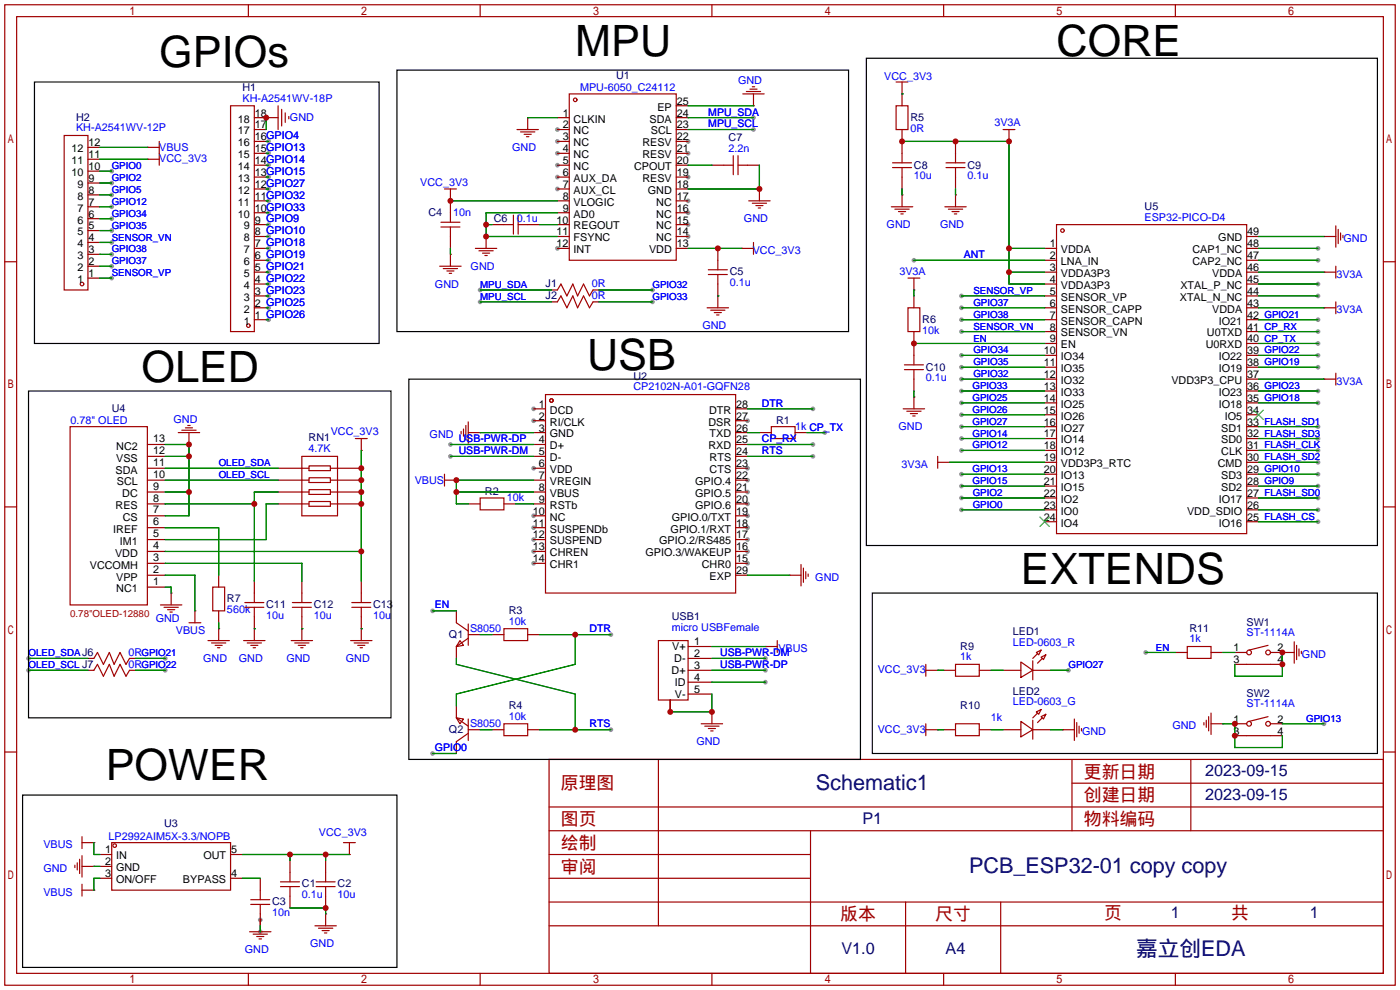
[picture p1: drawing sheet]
<svg xmlns="http://www.w3.org/2000/svg" width="299mm" height="212mm" viewBox="0 0 299 212" stroke-linecap="round" stroke-linejoin="round" font-family="sans-serif">
<g fill="#999">
<circle cx="55.6" cy="196.6" r=".51"/>
<circle cx="119.1" cy="27.7" r=".51"/>
<circle cx="119.1" cy="30.2" r=".51"/>
<circle cx="119.1" cy="32.8" r=".51"/>
<circle cx="119.1" cy="35.3" r=".51"/>
<circle cx="119.1" cy="37.8" r=".51"/>
<circle cx="119.1" cy="40.4" r=".51"/>
<circle cx="119.1" cy="53.1" r=".51"/>
<circle cx="147.1" cy="50.5" r=".51"/>
<circle cx="147.1" cy="48" r=".51"/>
<circle cx="147.1" cy="45.5" r=".51"/>
<circle cx="147.1" cy="42.9" r=".51"/>
<circle cx="147.1" cy="37.8" r=".51"/>
<circle cx="147.1" cy="32.8" r=".51"/>
<circle cx="147.1" cy="30.2" r=".51"/>
<circle cx="114" cy="87.4" r=".51"/>
<circle cx="114" cy="89.9" r=".51"/>
<circle cx="114" cy="100.1" r=".51"/>
<circle cx="114" cy="110.2" r=".51"/>
<circle cx="114" cy="112.8" r=".51"/>
<circle cx="114" cy="115.3" r=".51"/>
<circle cx="114" cy="117.9" r=".51"/>
<circle cx="114" cy="120.4" r=".51"/>
<circle cx="159.8" cy="120.4" r=".51"/>
<circle cx="159.8" cy="117.9" r=".51"/>
<circle cx="159.8" cy="115.3" r=".51"/>
<circle cx="159.8" cy="112.8" r=".51"/>
<circle cx="159.8" cy="110.2" r=".51"/>
<circle cx="159.8" cy="107.7" r=".51"/>
<circle cx="159.8" cy="105.2" r=".51"/>
<circle cx="159.8" cy="102.6" r=".51"/>
<circle cx="159.8" cy="100.1" r=".51"/>
<circle cx="159.8" cy="89.9" r=".51"/>
<circle cx="23.9" cy="44.2" r=".51"/>
<circle cx="23.9" cy="41.7" r=".51"/>
<circle cx="23.9" cy="39.1" r=".51"/>
<circle cx="23.9" cy="36.6" r=".51"/>
<circle cx="23.9" cy="59.4" r=".51"/>
<circle cx="23.9" cy="56.9" r=".51"/>
<circle cx="23.9" cy="54.4" r=".51"/>
<circle cx="23.9" cy="51.8" r=".51"/>
<circle cx="23.9" cy="49.3" r=".51"/>
<circle cx="23.9" cy="46.7" r=".51"/>
<circle cx="57.4" cy="58.2" r=".51"/>
<circle cx="57.4" cy="60.7" r=".51"/>
<circle cx="57.4" cy="55.6" r=".51"/>
<circle cx="57.4" cy="48" r=".51"/>
<circle cx="57.4" cy="50.5" r=".51"/>
<circle cx="57.4" cy="53.1" r=".51"/>
<circle cx="57.4" cy="63.2" r=".51"/>
<circle cx="57.4" cy="45.5" r=".51"/>
<circle cx="57.4" cy="40.4" r=".51"/>
<circle cx="57.4" cy="68.3" r=".51"/>
<circle cx="57.4" cy="65.8" r=".51"/>
<circle cx="57.4" cy="35.3" r=".51"/>
<circle cx="57.4" cy="32.8" r=".51"/>
<circle cx="57.4" cy="37.8" r=".51"/>
<circle cx="57.4" cy="30.2" r=".51"/>
<circle cx="57.4" cy="42.9" r=".51"/>
<circle cx="55.6" cy="199.1" r=".51"/>
<circle cx="195.3" cy="55.6" r=".51"/>
<circle cx="205.5" cy="63.2" r=".51"/>
<circle cx="205.5" cy="65.8" r=".51"/>
<circle cx="205.5" cy="68.3" r=".51"/>
<circle cx="205.5" cy="70.9" r=".51"/>
<circle cx="205.5" cy="91.2" r=".51"/>
<circle cx="205.5" cy="88.6" r=".51"/>
<circle cx="205.5" cy="86.1" r=".51"/>
<circle cx="205.5" cy="83.6" r=".51"/>
<circle cx="205.5" cy="81" r=".51"/>
<circle cx="205.5" cy="78.5" r=".51"/>
<circle cx="205.5" cy="75.9" r=".51"/>
<circle cx="205.5" cy="109" r=".51"/>
<circle cx="205.5" cy="106.4" r=".51"/>
<circle cx="205.5" cy="103.9" r=".51"/>
<circle cx="205.5" cy="101.3" r=".51"/>
<circle cx="205.5" cy="96.3" r=".51"/>
<circle cx="205.5" cy="93.7" r=".51"/>
<circle cx="281.7" cy="68.3" r=".51"/>
<circle cx="281.7" cy="63.2" r=".51"/>
<circle cx="281.7" cy="60.7" r=".51"/>
<circle cx="281.7" cy="55.6" r=".51"/>
<circle cx="281.7" cy="53.1" r=".51"/>
<circle cx="281.7" cy="86.1" r=".51"/>
<circle cx="281.7" cy="83.6" r=".51"/>
<circle cx="281.7" cy="78.5" r=".51"/>
<circle cx="281.7" cy="75.9" r=".51"/>
<circle cx="281.7" cy="73.4" r=".51"/>
<circle cx="281.7" cy="70.9" r=".51"/>
<circle cx="281.7" cy="109" r=".51"/>
<circle cx="281.7" cy="106.4" r=".51"/>
<circle cx="281.7" cy="103.9" r=".51"/>
<circle cx="281.7" cy="101.3" r=".51"/>
<circle cx="281.7" cy="98.8" r=".51"/>
<circle cx="281.7" cy="96.3" r=".51"/>
<circle cx="281.7" cy="93.7" r=".51"/>
<circle cx="281.7" cy="91.2" r=".51"/>
<circle cx="281.7" cy="111.5" r=".51"/>
<circle cx="6.1" cy="143.3" r=".51"/>
<circle cx="6.1" cy="140.7" r=".51"/>
<circle cx="35.3" cy="140.7" r=".51"/>
<circle cx="35.3" cy="143.3" r=".51"/>
<circle cx="102.6" cy="64.5" r=".51"/>
<circle cx="102.6" cy="62" r=".51"/>
<circle cx="139.4" cy="62" r=".51"/>
<circle cx="139.4" cy="64.5" r=".51"/>
<circle cx="161" cy="25.1" r=".51"/>
<circle cx="161" cy="27.7" r=".51"/>
<circle cx="96.3" cy="95" r=".51"/>
<circle cx="96.3" cy="97.5" r=".51"/>
<circle cx="173.7" cy="97.5" r=".51"/>
<circle cx="173.7" cy="95" r=".51"/>
<circle cx="176.3" cy="92.5" r=".51"/>
<circle cx="173.7" cy="87.4" r=".51"/>
<circle cx="130.6" cy="135.6" r=".51"/>
<circle cx="92.5" cy="130.6" r=".51"/>
<circle cx="92.5" cy="161" r=".51"/>
<circle cx="163.6" cy="140.7" r=".51"/>
<circle cx="163.6" cy="143.3" r=".51"/>
<circle cx="163.6" cy="145.8" r=".51"/>
<circle cx="228.3" cy="143.3" r=".51"/>
<circle cx="283" cy="154.7" r=".51"/>
<circle cx="244.9" cy="139.4" r=".51"/>
<circle cx="130.6" cy="156" r=".51"/>
</g>
<g fill="none" stroke="#a10000" stroke-width=".25">
<path d="M1 1h297.2v209.6h-297.2zM3.6 3.6h292.1v204.4h-292.1zM53.1 1v2.6M102.6 1v2.6M152.1 1v2.6M159.5 19.6h3.1M160.3 19.1h1.5M160.8 18.5h.5M191.5 17.5h2.6M192.8 17.5v2.6M201.7 1v2.6M251.2 1v2.6"/>
<path d="M13.7 29h5.1v33h-5.1zM31.5 31.5h2.5M31.5 34h2.5M34 30.2v5.1M49.3 22.6h5.1v48.3h-5.1zM56.9 25.1h2.5M59.4 22.6v5.1M60.2 23.4v3.5M61 24.1v2.1M61.7 24.9v.5M110.5 27.7h4.6M111.3 28.2h3"/>
<path d="M112 28.7h1.5M112.5 29.2h.5M112.8 25.1v2.6M121.7 20.1h22.8v35.5h-22.8zM154.7 35.3h2M156.7 33.3v4M157.7 35.3h2.1M157.7 33.3v4M158.7 20.1h4.6M161 20.1v2.5M190.8 35.8h4M190.8 34.8h4"/>
<path d="M191.5 22.6h2.6v5.1h-2.6zM192.8 32.8v2M192.8 35.8v2M202.2 35.8h4M202.2 34.8h4M204.2 32.8v2M204.2 35.8v2M214.4 27.7h2.5M215.6 27.7v2.5M1 55.9h2.6M94 56.9h4.6M94.2 48.5h4.1"/>
<path d="M94.2 47.5h4.1M94.7 57.4h3.1M95 40.4h2.5M95.5 57.9h1.5M96 58.4h.5M96.3 40.4v2.5M96.3 45.5v2M96.3 48.5v2M96.3 54.4v2.5M101.6 53.1h4.6M102.4 53.6h3M103.1 54.1h1.5"/>
<path d="M103.6 54.6h.5M103.9 50.5v2.6M107.7 48h2M109.7 46v4M110.7 48h2.1M110.7 46v4M151.4 58.7h4M151.4 57.7h4M153.4 55.6v2.1M153.4 58.7v2M158.5 53.1h2.5M160 42.9h4.6"/>
<path d="M160.8 43.4h3M161 51.8v2.6M161.5 43.9h1.6M162.1 44.4h.5M162.3 40.4v2.5M190.5 44.2h4.6M191.3 44.7h3M192 45.2h1.5M192.5 45.7h.5M192.8 41.7v2.5M194.1 59.4h2.5M195.3 59.4v2.6"/>
<path d="M201.9 44.2h4.6M202.7 44.7h3M203.5 45.2h1.5M204 45.7h.5M204.2 41.7v2.5M225.8 48h40.6v66h-40.6zM283 50.5h2.5M283 58.2h2.5M285.5 48.3v4.5M285.5 56.9v2.5M286 49v3.1M286.5 49.8v1.5"/>
<path d="M287 50.3v.5M295.7 55.9h2.5M119.1 62l.8-1.3 1.3 2.5 1.2-2.5 1 2.5 1.3-2.5 1.3 2.5 .7-1.2M119.1 64.5l.8-1.3 1.3 2.6 1.2-2.6 1 2.6 1.3-2.6 1.3 2.6 .7-1.3M151.1 65.8h4.6M151.9 66.3h3M152.7 66.8h1.5M153.2 67.3h.5M153.4 63.2v2.6M193.3 79h4.1M193.3 78h4.1M194.1 65.8h2.5v5.1h-2.5z"/>
<path d="M195.3 75.9v2.1M195.3 79v2M283 65.8h2.5M285.5 64.5v2.6M285.5 79.8v2.5M15 91.2h16.5v38.1h-16.5zM38.1 92.5h4.6M38.9 91.9h3M39.6 91.4h1.5M40.1 90.9h.5M40.4 92.5v2.5M64.5 97.5h7.6v12.7h-7.6z"/>
<path d="M66 99.6h4.6v1h-4.6zM75.9 93.7h2.6M77.2 93.7v2.6M98.6 92.2v.5M99.1 91.7v1.5M99.6 90.9v3.1M100.1 92.5h2.5M100.1 90.2v4.5M116.6 84.3h40.6v42.4h-40.6zM164.8 91.2h5.1v2.5h-5.1zM193 87.4h4.6M193.8 87.9h3"/>
<path d="M194.6 88.4h1.5M195.1 88.9h.5M195.3 84.8v2.6M200.4 98.8h2.5M200.4 97.5v2.6M283 81h2.5M1 108.3h2.6M64.5 100.1h1.5M64.5 107.7h1.5M64.5 102.6h1.5M64.5 105.2h1.5M66 107.2h4.6v1h-4.6z"/>
<path d="M66 104.6h4.6v1.1h-4.6zM66 102.1h4.6v1h-4.6zM70.6 100.1h1.5M70.6 107.7h1.5M70.6 102.6h1.5M70.6 105.2h1.5M95 102.6h2.5M95 101.3v2.6M102.6 106.4h5.1v2.6h-5.1zM295.7 108.3h2.5M34.3 129.3h4.6M35.1 129.8h3"/>
<path d="M35.8 130.3h1.5M36.3 130.8h.5M36.6 126.7v2.6M40.4 133.1h2.5M41.7 130.6v2.5M44.4 136.9h4.6M45.2 137.4h3.1M45.5 125.5h2.5v5.1h-2.5zM46 137.9h1.5M46.5 138.4h.5M46.7 134.4v2.5M52.1 136.9h4.5"/>
<path d="M52.3 129.8h4.1M52.3 128.8h4.1M52.8 137.4h3.1M53.6 137.9h1.5M54.1 138.4h.5M54.4 126.7v2.1M54.4 129.8v2M54.4 134.4v2.5M62.2 136.9h4.6M62.5 129.8h4M62.5 128.8h4M63 137.4h3"/>
<path d="M63.8 137.9h1.5M64.3 138.4h.5M64.5 126.7v2.1M64.5 129.8v2M64.5 134.4v2.5M74.9 136.9h4.6M75.2 129.8h4M75.2 128.8h4M75.7 137.4h3M76.5 137.9h1.5M77 138.4h.5M77.2 126.7v2.1"/>
<path d="M77.2 129.8v2M77.2 134.4v2.5M97.5 133.1l2.6 1.8M98.3 136.9l.8 1-1.6 .3zM100.1 133.4v4.5M100.1 136.4l-2.6 1.8M107.7 134.4h5.1v2.5h-5.1zM140.7 136.9h6.4v12.7h-6.4zM163.6 138.2h2.5M166.1 136.9v2.5M168.7 122.9h2.5M171.2 120.6v4.6"/>
<path d="M171.7 121.4v3.1M172.2 122.2v1.5M172.7 122.7v.5M221.5 139.4l1-.5-.5 1.1zM221.7 139.7l-1 1M253.7 138.2h5.1v2.5h-5.1zM271 137.9l-4 1M274.1 139.4h2.5M276.6 137.2v4.5M277.1 137.9v3.1M277.6 138.7v1.5M278.1 139.2v.5"/>
<path d="M20.1 140.7l.7-1.3 1.3 2.6 1.3-2.6 1 2.6 1.3-2.6 1.2 2.6 .8-1.3M20.1 143.3l.7-1.3 1.3 2.5 1.3-2.5 1 2.5 1.3-2.5 1.2 2.5 .8-1.2M97.5 153.4l1.6 .3-.8 1zM97.5 153.4l2.6 1.8M100.1 153.7v4.5M100.1 156.7l-2.6 1.8M107.7 154.7h5.1v2.5h-5.1zM149.9 154.7h4.5M150.6 155.2h3.1M151.4 155.7h1.5M151.9 156.2h.5M152.1 152.1v2.6"/>
<path d="M197.9 156h2.5M197.9 142v2.5M197.9 154.7v2.5M197.9 143.3h2.5M204.2 142h5.1v2.5h-5.1zM204.2 154.7h5.1v2.5h-5.1zM218.2 141.5l2.5 1.8-2.5 1.5zM218.2 154.2l2.5 1.8-2.5 1.5zM220.7 141.2v4.1M220.7 153.9v4.1M221.5 152.1l1-.5-.5 1.1zM221.7 152.4l-1 1"/>
<path d="M222.5 140.5l1-.5-.5 1zM222.5 153.2l1-.5-.5 1zM222.8 140.7l-1.1 1M222.8 153.4l-1.1 1M227.1 156h2.5M229.6 153.7v4.5M230.1 154.4v3.1M230.6 155.2v1.5M231.1 155.7v.5M257.3 154.4v.5M257.8 153.9v1.5M258.3 153.2v3"/>
<path d="M258.8 154.7h2.6M258.8 152.4v4.6M266.4 142h5.1M266.4 157.2h5.1M271 153.2l-4 1M1 160.7h2.6M17.5 178.8v2.6M117.3 162.3h178.4v45.7h-178.4zM117.3 177.5h178.4M117.3 172.5h178.4M140.7 162.3v35.6M173.2 177.5v30.5"/>
<path d="M229.1 162.3v15.2M229.1 167.4h66.6M254.5 162.3v15.2M295.7 160.7h2.5M16 184.9v.5M16.5 184.4v1.5M17 183.6v3.1M17.5 180.1h2.6M17.5 182.9v4.6M17.5 189v2.5M17.5 190.2h2.6M17.5 185.2h2.6"/>
<path d="M23.9 180.1h25.4v10.1h-25.4zM53.3 199.1h4.6M53.6 193.3h4.1M53.6 192.3h4.1M54.1 199.6h3M55.6 190.2v2.1M55.6 193.3v2M55.6 196.6v2.5M59.9 188.5h4.1M59.9 189.5h4.1M62 186.4v2.1M62 189.5v2"/>
<path d="M67.3 197.9h4.6M67.6 188.5h4M67.6 189.5h4M68.1 198.4h3M68.8 198.9h1.6M69.3 199.4h.5M69.6 186.4v2.1M69.6 189.5v2M69.6 195.3v2.6M73.4 180.1h2.5M74.7 180.1v2.5M117.3 182.6h55.9"/>
<path d="M117.3 197.9h178.4M117.3 192.8h178.4M117.3 187.7h55.9M193.5 192.8v15.2M213.9 192.8v15.2M53.1 208v2.6M54.9 200.2h1.5M55.4 200.7h.5M102.6 208v2.6M152.1 208v2.6M201.7 208v2.6M251.2 208v2.6"/>
<circle cx="122.9" cy="21.3" r=".38"/>
<circle cx="227.1" cy="49.3" r=".38"/>
<circle cx="17.5" cy="60.7" r=".38"/>
<circle cx="53.1" cy="69.6" r=".38"/>
<circle cx="117.9" cy="85.6" r=".38"/>
<circle cx="267" cy="139.4" r=".51"/>
<circle cx="271" cy="139.4" r=".51"/>
<circle cx="267" cy="154.7" r=".51"/>
<circle cx="271" cy="154.7" r=".51"/>
<circle cx="24.5" cy="180.7" r=".38"/>
</g>
<g fill="none" stroke="#870000" stroke-width=".25">
<path d="M18.8 39.1h2.5M18.8 36.6h2.5M18.8 34h2.5M18.8 31.5h2.5M31.5 31.5h.1M31.5 34h.1M54.4 37.8h2.5M54.4 35.3h2.5M54.4 32.8h2.5M54.4 30.2h2.5M54.4 27.7h2.5M54.4 25.1h2.5"/>
<path d="M56.9 25.1h.1M112.8 25.1h.1M119.1 37.8h2.6M119.1 35.3h2.6M119.1 32.8h2.6M119.1 30.2h2.6M119.1 27.7h2.6M119.1 25.1h2.6M144.5 37.8h2.6M144.5 35.3h2.6M144.5 32.8h2.6M144.5 30.2h2.6"/>
<path d="M144.5 27.7h2.6M144.5 25.1h2.6M144.5 22.6h2.6M152.1 35.3h2.6M159.8 35.3h2.5M161 22.6h.1M192.8 20.1h.1M192.8 20.1v2.5M192.8 27.7v5.1M192.8 37.8v2.6M204.2 30.2v2.6M204.2 37.8v2.6"/>
<path d="M215.6 30.2h.1M18.8 59.4h2.5M18.8 56.9h2.5M18.8 54.4h2.5M18.8 51.8h2.5M18.8 49.3h2.5M18.8 46.7h2.5M18.8 44.2h2.5M18.8 41.7h2.5M54.4 58.2h2.5M54.4 55.6h2.5M54.4 53.1h2.5"/>
<path d="M54.4 50.5h2.5M54.4 48h2.5M54.4 45.5h2.5M54.4 42.9h2.5M54.4 40.4h2.5M96.3 42.9h.1M96.3 54.4h.1M96.3 42.9v2.6M96.3 50.5v2.6M103.9 50.5h.1M105.2 48h2.5M112.8 48h2.5"/>
<path d="M119.1 53.1h2.6M119.1 50.5h2.6M119.1 48h2.6M119.1 45.5h2.6M119.1 42.9h2.6M119.1 40.4h2.6M144.5 53.1h2.6M144.5 50.5h2.6M144.5 48h2.6M144.5 45.5h2.6M144.5 42.9h2.6M144.5 40.4h2.6"/>
<path d="M153.4 53.1v2.5M158.5 53.1h.1M162.3 40.4h.1M192.8 41.7h.1M204.2 41.7h.1M223.3 58.2h2.5M223.3 55.6h2.5M223.3 53.1h2.5M266.4 58.2h2.6M266.4 55.6h2.6M266.4 53.1h2.6M266.4 50.5h2.6"/>
<path d="M283 50.5h.1M283 58.2h.1M54.4 68.3h2.5M54.4 65.8h2.5M54.4 63.2h2.5M54.4 60.7h2.5M117.9 62h1.2M117.9 64.5h1.2M126.7 62h1.3M126.7 64.5h1.3M153.4 63.2h.1M153.4 60.7v2.5"/>
<path d="M195.3 62h.1M195.3 63.2v2.6M195.3 70.9v5M223.3 68.3h2.5M223.3 65.8h2.5M223.3 63.2h2.5M223.3 60.7h2.5M223.3 70.9h2.5M223.3 73.4h2.5M223.3 75.9h2.5M223.3 78.5h2.5M266.4 68.3h2.6"/>
<path d="M266.4 65.8h2.6M266.4 63.2h2.6M266.4 60.7h2.6M266.4 70.9h2.6M266.4 73.4h2.6M266.4 75.9h2.6M266.4 78.5h2.6M283 65.8h.1M31.5 97.5h3.8M31.5 95h3.8M40.4 95h.1M77.2 96.3h.1"/>
<path d="M102.6 92.5h.1M114 97.5h2.6M114 95h2.6M114 87.4h2.6M114 89.9h2.6M114 92.5h2.6M157.2 97.5h2.6M157.2 95h2.6M157.2 87.4h2.6M157.2 89.9h2.6M157.2 92.5h2.6M162.3 92.5h2.5"/>
<path d="M169.9 92.5h2.6M195.3 84.8h.1M195.3 81v2.6M202.9 98.8h.1M223.3 81h2.5M223.3 83.6h2.5M223.3 86.1h2.5M223.3 88.6h2.5M223.3 91.2h2.5M223.3 93.7h2.5M223.3 96.3h2.5M223.3 98.8h2.5"/>
<path d="M266.4 81h2.6M266.4 83.6h2.6M266.4 86.1h2.6M266.4 88.6h2.6M266.4 91.2h2.6M266.4 93.7h2.6M266.4 96.3h2.6M266.4 98.8h2.6M283 81h.1M31.5 107.7h3.8M31.5 105.2h3.8M31.5 102.6h3.8"/>
<path d="M31.5 100.1h3.8M31.5 117.9h3.8M31.5 115.3h3.8M31.5 112.8h3.8M31.5 110.2h3.8M59.4 107.7h5.1M59.4 105.2h5.1M59.4 102.6h5.1M59.4 100.1h5.1M72.1 107.7h5.1M72.1 105.2h5.1M72.1 102.6h5.1"/>
<path d="M72.1 100.1h5.1M97.5 102.6h.1M100.1 107.7h2.5M107.7 107.7h2.5M114 107.7h2.6M114 105.2h2.6M114 102.6h2.6M114 100.1h2.6M114 117.9h2.6M114 115.3h2.6M114 112.8h2.6M114 110.2h2.6"/>
<path d="M157.2 107.7h2.6M157.2 105.2h2.6M157.2 102.6h2.6M157.2 100.1h2.6M157.2 117.9h2.6M157.2 115.3h2.6M157.2 112.8h2.6M157.2 110.2h2.6M223.3 101.3h2.5M223.3 103.9h2.5M223.3 106.4h2.5M223.3 109h2.5"/>
<path d="M223.3 111.5h2.5M266.4 101.3h2.6M266.4 103.9h2.6M266.4 106.4h2.6M266.4 109h2.6M266.4 111.5h2.6M31.5 125.5h3.8M31.5 122.9h3.8M31.5 120.4h3.8M36.6 126.7h.1M41.7 130.6h.1M46.7 134.4h.1"/>
<path d="M46.7 122.9v2.6M46.7 130.6v2.5M54.4 134.4h.1M54.4 124.2v2.5M54.4 131.8v2.6M64.5 134.4h.1M64.5 124.2v2.5M64.5 131.8v2.6M77.2 134.4h.1M77.2 124.2v2.5M77.2 131.8v2.6M97.5 130.6v2.5"/>
<path d="M97.5 138.2v2.5M100.1 135.6h2.5M105.2 135.6h2.5M112.8 135.6h2.5M114 120.4h2.6M147.1 138.2h5M157.2 122.9h2.6M157.2 120.4h2.6M163.6 138.2h.1M168.7 122.9h.1M251.2 139.4h2.5M258.8 139.4h2.6"/>
<path d="M263.9 139.4h2.5M271.5 139.4h2.6M274.1 139.4h.1M18.8 140.7h1.3M18.8 143.3h1.3M27.7 140.7h1.3M27.7 143.3h1.3M97.5 150.9v2.5M97.5 158.5v2.5M100.1 156h2.5M105.2 156h2.5M112.8 156h2.5"/>
<path d="M143.3 149.6v2.5M147.1 140.7h5M147.1 143.3h5M147.1 145.8h5M147.1 148.3h5M152.1 152.1h.1M200.4 156h.1M200.4 143.3h.1M201.7 143.3h2.5M201.7 156h2.5M209.3 143.3h2.5M209.3 156h2.5"/>
<path d="M214.4 143.3h3.8M214.4 156h3.8M220.7 143.3h3.8M220.7 156h3.8M227.1 156h.1M261.4 154.7h.1M263.9 142h2.5M263.9 157.2h2.5M263.9 154.7h2.5M271.5 142h2.6M271.5 157.2h2.6M271.5 154.7h2.6"/>
<path d="M20.1 180.1h.1M20.1 190.2h.1M20.1 185.2h.1M21.3 182.6h2.6M21.3 185.2h2.6M21.3 187.7h2.6M49.3 182.6h2.5M49.3 187.7h2.5M55.6 196.6h.1M55.6 187.7v2.5M55.6 195.3v2.6M62 183.9v2.5"/>
<path d="M62 191.5v2.6M69.6 195.3h.1M69.6 183.9v2.5M69.6 191.5v2.6M74.7 182.6h.1"/>
</g>
<g fill="none" stroke="#008700" stroke-width=".25">
<path d="M21.3 31.5h10.2M21.3 34h10.2M21.3 39.1h2.6M21.3 36.6h2.6M56.9 25.1v2.6M56.9 35.3h.5M56.9 32.8h.5M56.9 37.8h.5M56.9 30.2h.5M112.8 25.1h6.3M147.1 35.3h5M147.1 25.1h13.9"/>
<path d="M147.1 27.7h13.9M147.1 22.6h13.9M162.3 35.3v5.1h-15.2M192.8 20.1h.1M192.8 30.2h22.8v30.5h7.7M21.3 44.2h2.6M21.3 41.7h2.6M21.3 59.4h2.6M21.3 56.9h2.6M21.3 54.4h2.6M21.3 51.8h2.6M21.3 49.3h2.6"/>
<path d="M21.3 46.7h2.6M56.9 58.2h.5M56.9 55.6h.5M56.9 48h.5M56.9 50.5h.5M56.9 53.1h.5M56.9 45.5h.5M56.9 40.4h.5M56.9 42.9h.5M96.3 42.9h22.8M96.3 53.1v1.3M103.9 48h1.3"/>
<path d="M115.3 48h3.8M119.1 45.5h-15.2v5h15.2M147.1 53.1h11.4M192.8 40.4v1.3M195.3 55.6h28M204.2 40.4v1.3M215.6 58.2h7.7M215.6 53.1h7.7M269 58.2h14M269 55.6h12.7M269 50.5h14M269 53.1h12.7"/>
<path d="M56.9 60.7h.5M56.9 63.2h.5M56.9 68.3h.5M56.9 65.8h.5M102.6 64.5h15.3M102.6 62h15.3M128 64.5h11.4M128 62h11.4M153.4 63.2h.1M195.3 73.4h28M195.3 62v1.2M205.5 63.2h17.8"/>
<path d="M205.5 68.3h17.8M205.5 65.8h17.8M205.5 70.9h17.8M205.5 78.5h17.8M205.5 75.9h17.8M269 60.7h12.7M269 63.2h12.7M269 68.3h12.7M269 65.8h14M269 70.9h12.7M269 78.5h12.7M269 75.9h12.7"/>
<path d="M269 73.4h12.7M35.3 95h5.1v15.2h-5.1M35.3 97.5h5.1M77.2 96.3v27.9M96.3 95h17.7M96.3 97.5h17.7M102.6 92.5h11.4M159.8 95h13.9M159.8 97.5h13.9M159.8 92.5h2.5M159.8 87.4h13.9M172.5 92.5h3.8"/>
<path d="M195.3 83.6v1.2M202.9 98.8h20.4M205.5 91.2h17.8M205.5 88.6h17.8M205.5 86.1h17.8M205.5 83.6h17.8M205.5 81h17.8M205.5 96.3h17.8M205.5 93.7h17.8M269 91.2h12.7M269 86.1h12.7M269 83.6h12.7"/>
<path d="M269 81h14M269 98.8h12.7M269 96.3h12.7M269 93.7h12.7M35.3 100.1h24.1M35.3 102.6h24.1M35.3 105.2h5.1M35.3 107.7h19.1M35.3 117.9h41.9M35.3 112.8h11.4v10.1M59.4 107.7h-2.5v7.6h-21.6M59.4 105.2h-5v19"/>
<path d="M97.5 105.2h16.5M110.2 107.7h3.8M114 102.6h-16.5v5.1h2.6M205.5 109h17.8M205.5 106.4h17.8M205.5 103.9h17.8M205.5 101.3h17.8M269 109h12.7M269 106.4h12.7M269 103.9h12.7M269 101.3h12.7M269 111.5h12.7"/>
<path d="M35.3 120.4h29.2v3.8M35.3 122.9h6.4v7.7M35.3 125.5h1.3v1.2M46.7 133.1v1.3M54.4 134.4h.1M64.5 134.4h.1M77.2 134.4h.1M92.5 130.6h5M102.6 135.6h2.6M115.3 135.6h15.3M122.9 135.6v6.4l-25.4 6.3v2.6M152.1 138.2h11.5"/>
<path d="M159.8 122.9h8.9M244.9 139.4h6.3M261.4 139.4h2.5M274.1 139.4v5.1h-10.2v-2.5M6.1 143.3h12.7M6.1 140.7h12.7M29 143.3h6.3M29 140.7h6.3M97.5 140.7v1.3l25.4 6.3v7.7M102.6 156h2.6M115.3 156h15.3M152.1 143.3h11.5"/>
<path d="M152.1 140.7h11.5M152.1 145.8h11.5M152.1 148.3v3.8h-8.8M200.4 143.3h1.3M200.4 156h1.3M211.8 143.3h2.6M211.8 156h2.6M224.5 143.3h3.8M224.5 156h2.6M261.4 154.7h2.5v5.1h10.2v-2.6M274.1 154.7h8.9M92.5 161h5"/>
<path d="M20.1 180.1v2.5h1.2M20.1 185.2h1.2M21.3 187.7h-1.2v2.5M51.8 182.6h22.9M51.8 187.7h3.8M55.6 197.9v1.2M62 182.6v1.3M62 194.1h7.6v1.2M69.6 182.6v1.3"/>
</g>
<path d="M7.4 17.5h73.6v55.9h-73.6zM84.8 15h96.6v55.9h-96.6zM185.2 12.4h109.2v104.2h-109.2zM6.1 83.6h77.5v69.8h-77.5zM87.4 81h96.5v81.3h-96.5zM186.4 126.7h108v34.3h-108zM4.8 169.9h80v36.9h-80z" fill="none" stroke="#000" stroke-width=".25"/>
<path d="M268 87.6l2 2.1M270 87.6l-2 2.1M222.2 110.5l2.1 2M224.3 110.5l-2.1 2" fill="none" stroke="#3c3" stroke-width=".25"/>
<g fill="#c00">
<circle cx="56.9" cy="25.1" r=".63"/>
<circle cx="69.6" cy="182.6" r=".63"/>
<circle cx="62" cy="182.6" r=".63"/>
<circle cx="69.6" cy="194.1" r=".63"/>
<circle cx="215.6" cy="58.2" r=".63"/>
<circle cx="215.6" cy="53.1" r=".63"/>
<circle cx="215.6" cy="30.2" r=".63"/>
<circle cx="192.8" cy="30.2" r=".63"/>
<circle cx="204.2" cy="30.2" r=".63"/>
<circle cx="195.3" cy="73.4" r=".63"/>
<circle cx="54.4" cy="107.7" r=".63"/>
<circle cx="77.2" cy="117.9" r=".63"/>
<circle cx="77.2" cy="107.7" r=".63"/>
<circle cx="77.2" cy="105.2" r=".63"/>
<circle cx="77.2" cy="102.6" r=".63"/>
<circle cx="77.2" cy="100.1" r=".63"/>
<circle cx="40.4" cy="95" r=".63"/>
<circle cx="40.4" cy="97.5" r=".63"/>
<circle cx="40.4" cy="105.2" r=".63"/>
<circle cx="96.3" cy="42.9" r=".63"/>
<circle cx="153.4" cy="53.1" r=".63"/>
<circle cx="103.9" cy="48" r=".63"/>
<circle cx="103.9" cy="50.5" r=".63"/>
<circle cx="162.3" cy="40.4" r=".63"/>
<circle cx="97.5" cy="105.2" r=".63"/>
<circle cx="97.5" cy="102.6" r=".63"/>
<circle cx="122.9" cy="135.6" r=".63"/>
<circle cx="152.1" cy="152.1" r=".63"/>
<circle cx="143.3" cy="152.1" r=".63"/>
<circle cx="274.1" cy="142" r=".63"/>
<circle cx="274.1" cy="139.4" r=".63"/>
<circle cx="263.9" cy="157.2" r=".63"/>
<circle cx="263.9" cy="154.7" r=".63"/>
<circle cx="122.9" cy="156" r=".63"/>
</g>
<g font-size="9.2">
<text x="122.9" y="11.9">MPU</text>
<text x="225.8" y="11.9">CORE</text>
<text x="34" y="14.4">GPIOs</text>
<text x="30.2" y="81.7">OLED</text>
<text x="125.5" y="79.2">USB</text>
<text x="218.2" y="124.9">EXTENDS</text>
<text x="22.6" y="166.8">POWER</text>
</g>
<g font-size="4.6" fill="#000080">
<text x="174.4" y="168.8">Schematic1</text>
<text x="207.1" y="186.6">PCB_ESP32-01 copy copy</text>
<text x="242.8" y="204.3">嘉立创EDA</text>
</g>
<g font-size="3.8" fill="#a00000">
<text x="231.6" y="166.2">更新日期</text>
<text x="119.9" y="168.7">原理图</text>
<text x="231.6" y="171.3">创建日期</text>
<text x="119.9" y="176.3">图页</text>
<text x="231.6" y="176.3">物料编码</text>
<text x="119.9" y="181.4">绘制</text>
<text x="119.9" y="186.5">审阅</text>
<text x="179.6" y="196.7">版本</text>
<text x="199.9" y="196.7">尺寸</text>
<text x="236" y="196.4">页</text>
<text x="263.1" y="196.4">共</text>
</g>
<g font-size="3.5" fill="#000080">
<text x="257.6" y="165.9">2023-09-15</text>
<text x="257.6" y="171">2023-09-15</text>
<text x="184.3" y="176">P1</text>
<text x="250.2" y="196.1">1</text>
<text x="280" y="196.1">1</text>
<text x="179.8" y="204">V1.0</text>
<text x="202.1" y="204">A4</text>
</g>
<g font-size="2.3" fill="#000080">
<text x="131.7" y="17">U1</text>
<text x="51.8" y="19.4">H1</text>
<text x="16.3" y="25.8">H2</text>
<text x="194.6" y="25.9">R5</text>
<text x="155.7" y="30.2">C7</text>
<text x="195.3" y="36">C8</text>
<text x="206.8" y="36">C9</text>
<text x="91.5" y="46.2">C4</text>
<text x="105.5" y="47.4">C6</text>
<text x="244.6" y="44.8">U5</text>
<text x="156" y="58.9">C5</text>
<text x="116.6" y="61.4">J1</text>
<text x="116.6" y="64">J2</text>
<text x="197.1" y="69">R6</text>
<text x="135.4" y="81.2">U2</text>
<text x="197.9" y="79.2">C10</text>
<text x="23.9" y="88">U4</text>
<text x="66" y="94.3">RN1</text>
<text x="165.9" y="90.6">R1</text>
<text x="103.6" y="105.9">R2</text>
<text x="48.5" y="128.7">R7</text>
<text x="56.9" y="130">C11</text>
<text x="67.1" y="130">C12</text>
<text x="79.8" y="130">C13</text>
<text x="108.7" y="131.2">R3</text>
<text x="96" y="136.3">Q1</text>
<text x="143.6" y="132.5">USB1</text>
<text x="216.5" y="135.8">LED1</text>
<text x="254.2" y="135">R11</text>
<text x="266.4" y="133.7">SW1</text>
<text x="205.2" y="138.9">R9</text>
<text x="216.5" y="148.5">LED2</text>
<text x="266.4" y="149">SW2</text>
<text x="108.7" y="151.5">R4</text>
<text x="205.2" y="151.6">R10</text>
<text x="96" y="156.6">Q2</text>
<text x="35.1" y="176.8">U3</text>
<text x="64.5" y="189.7">C1</text>
<text x="72.1" y="189.7">C2</text>
<text x="58.2" y="193.5">C3</text>
</g>
<g font-size="2.3" fill="#00f">
<text x="157.7" y="17.9">GND</text>
<text x="189" y="17.1">VCC_3V3</text>
<text x="51.8" y="21.7">KH-A2541WV-18P</text>
<text x="124" y="19.5">MPU-6050_C24112</text>
<text x="16.3" y="28.1">KH-A2541WV-12P</text>
<text x="62" y="25.8">GND</text>
<text x="194.6" y="28.1">0R</text>
<text x="212.5" y="27">3V3A</text>
<text x="34" y="32.2">VBUS</text>
<text x="34" y="34.7">VCC_3V3</text>
<text x="109.5" y="32.2">GND</text>
<text x="155.7" y="32.4">2.2n</text>
<text x="89.8" y="39.8">VCC_3V3</text>
<text x="195.3" y="38.3">10u</text>
<text x="206.8" y="38.3">0.1u</text>
<text x="96.8" y="46.2">10n</text>
<text x="110.5" y="47.4">0.1u</text>
<text x="159" y="47.5">GND</text>
<text x="244.6" y="47.1">ESP32-PICO-D4</text>
<text x="189.5" y="48.7">GND</text>
<text x="200.9" y="48.7">GND</text>
<text x="287.2" y="51.7">GND</text>
<text x="100.6" y="57.6">GND</text>
<text x="160.9" y="54.3">VCC_3V3</text>
<text x="192.2" y="58.8">3V3A</text>
<text x="285.6" y="59.3">3V3A</text>
<text x="93" y="61.5">GND</text>
<text x="126.5" y="61.4">0R</text>
<text x="126.5" y="63.9">0R</text>
<text x="156" y="61.2">0.1u</text>
<text x="150.1" y="70.3">GND</text>
<text x="197.1" y="71.3">10k</text>
<text x="285.6" y="67">3V3A</text>
<text x="135.4" y="83.4">CP2102N-A01-GQFN28</text>
<text x="197.9" y="81.5">0.1u</text>
<text x="285.6" y="82.2">3V3A</text>
<text x="15.1" y="90.6">0.78&quot; OLED</text>
<text x="37.1" y="90.3">GND</text>
<text x="70.7" y="93">VCC_3V3</text>
<text x="91.8" y="93.6">GND</text>
<text x="169.9" y="91.9">1k CP_TX</text>
<text x="192" y="91.9">GND</text>
<text x="66" y="96.7">4.7K</text>
<text x="192.7" y="100">3V3A</text>
<text x="88.6" y="103.4">VBUS</text>
<text x="108.3" y="107.2">10k</text>
<text x="174.2" y="124.1">GND</text>
<text x="48.5" y="131">560k</text>
<text x="33.3" y="133">GND</text>
<text x="37.6" y="135.6">VBUS</text>
<text x="56.9" y="132.3">10u</text>
<text x="67.1" y="132.3">10u</text>
<text x="79.8" y="132.3">10u</text>
<text x="100.5" y="135.1">S8050</text>
<text x="108.7" y="133.5">10k</text>
<text x="143.6" y="134.8">micro USBFemale</text>
<text x="254.2" y="137.3">1k</text>
<text x="266.4" y="136">ST-1114A</text>
<text x="27.4" y="140.1">0RGPIO21</text>
<text x="27.4" y="142.7">0RGPIO22</text>
<text x="43.4" y="141.4">GND</text>
<text x="51.1" y="141.4">GND</text>
<text x="61.2" y="141.4">GND</text>
<text x="73.9" y="141.4">GND</text>
<text x="166.4" y="139.4">VBUS</text>
<text x="187.6" y="143.9">VCC_3V3</text>
<text x="205.2" y="141.1">1k</text>
<text x="216.5" y="138.1">LED-0603_R</text>
<text x="278.3" y="140.7">GND</text>
<text x="100.5" y="155.4">S8050</text>
<text x="108.7" y="153.8">10k</text>
<text x="211.8" y="154.1">1k</text>
<text x="216.5" y="150.8">LED-0603_G</text>
<text x="250.6" y="155.9">GND</text>
<text x="266.4" y="151.2">ST-1114A</text>
<text x="148.8" y="159.2">GND</text>
<text x="187.6" y="156.6">VCC_3V3</text>
<text x="231.3" y="157.2">GND</text>
<text x="23.2" y="179.5">LP2992AIM5X-3.3/NOPB</text>
<text x="68.2" y="178.7">VCC_3V3</text>
<text x="9.3" y="181.3">VBUS</text>
<text x="9.3" y="191.4">VBUS</text>
<text x="9.3" y="186.4">GND</text>
<text x="64.5" y="192">0.1u</text>
<text x="72.1" y="192">10u</text>
<text x="58.2" y="195.8">10n</text>
<text x="52.3" y="203.7">GND</text>
<text x="66.3" y="202.4">GND</text>
</g>
<g font-size="2.3">
<text x="140.5" y="23.6">EP</text>
<text x="144.7" y="22.4">25</text>
<text x="50.8" y="28.7">17</text>
<text x="50.8" y="26.2">18</text>
<text x="54.5" y="30">16GPIO4</text>
<text x="54.5" y="27.5">17</text>
<text x="54.5" y="24.9">18</text>
<text x="120.3" y="24.9">1</text>
<text x="120.3" y="27.5">2</text>
<text x="120.3" y="30">3</text>
<text x="122.6" y="26.2">CLKIN</text>
<text x="122.6" y="28.7">NC</text>
<text x="138.8" y="26.2">SDA</text>
<text x="139.1" y="28.7">SCL</text>
<text x="144.7" y="30">22</text>
<text x="144.7" y="27.5">23</text>
<text x="144.7" y="24.9">24</text>
<text x="15.3" y="35.1">11</text>
<text x="15.3" y="32.5">12</text>
<text x="18.9" y="33.8">11</text>
<text x="18.9" y="31.3">12</text>
<text x="50.8" y="33.8">15</text>
<text x="50.8" y="31.3">16</text>
<text x="54.5" y="35.1">14GPIO14</text>
<text x="54.5" y="32.5">15GPIO13</text>
<text x="120.3" y="32.5">4</text>
<text x="120.3" y="35.1">5</text>
<text x="122.6" y="31.3">NC</text>
<text x="122.6" y="33.8">NC</text>
<text x="137.3" y="33.8">RESV</text>
<text x="137.3" y="31.3">RESV</text>
<text x="144.7" y="35.1">20</text>
<text x="144.7" y="32.5">21</text>
<text x="15.3" y="37.6">10</text>
<text x="16.6" y="40.2">9</text>
<text x="18.9" y="41.4">8</text>
<text x="18.9" y="38.9">9</text>
<text x="18.9" y="36.3">10</text>
<text x="50.8" y="41.4">12</text>
<text x="50.8" y="38.9">13</text>
<text x="50.8" y="36.3">14</text>
<text x="54.5" y="40.2">12GPIO27</text>
<text x="54.5" y="37.6">13GPIO15</text>
<text x="120.3" y="37.6">6</text>
<text x="120.3" y="40.2">7</text>
<text x="122.6" y="36.3">NC</text>
<text x="122.6" y="38.9">AUX_DA</text>
<text x="122.6" y="41.4">AUX_CL</text>
<text x="135.5" y="36.3">CPOUT</text>
<text x="137.3" y="38.9">RESV</text>
<text x="138.5" y="41.4">GND</text>
<text x="144.7" y="40.2">18</text>
<text x="144.7" y="37.6">19</text>
<text x="16.6" y="47.8">6</text>
<text x="16.6" y="45.2">7</text>
<text x="16.6" y="42.7">8</text>
<text x="18.9" y="46.5">6</text>
<text x="18.9" y="44">7</text>
<text x="50.8" y="46.5">10</text>
<text x="50.8" y="44">11</text>
<text x="54.5" y="47.8">9 GPIO9</text>
<text x="54.5" y="45.2">10GPIO33</text>
<text x="54.5" y="42.7">11GPIO32</text>
<text x="119" y="47.8">10</text>
<text x="120.3" y="42.7">8</text>
<text x="120.3" y="45.2">9</text>
<text x="122.6" y="44">VLOGIC</text>
<text x="122.6" y="46.5">AD0</text>
<text x="140.3" y="46.5">NC</text>
<text x="140.3" y="44">NC</text>
<text x="144.7" y="47.8">15</text>
<text x="144.7" y="45.2">16</text>
<text x="144.7" y="42.7">17</text>
<text x="16.6" y="52.9">4</text>
<text x="16.6" y="50.3">5</text>
<text x="18.9" y="51.6">4</text>
<text x="18.9" y="49">5</text>
<text x="52.1" y="51.6">8</text>
<text x="52.1" y="49">9</text>
<text x="54.5" y="52.9">7 GPIO18</text>
<text x="54.5" y="50.3">8 GPIO10</text>
<text x="119" y="50.3">11</text>
<text x="119" y="52.9">12</text>
<text x="122.6" y="49">REGOUT</text>
<text x="122.6" y="51.6">FSYNC</text>
<text x="140.3" y="51.6">NC</text>
<text x="140.3" y="49">NC</text>
<text x="144.7" y="52.9">13</text>
<text x="144.7" y="50.3">14</text>
<text x="224.4" y="52.9">1</text>
<text x="260.4" y="51.6">GND</text>
<text x="266.6" y="52.9">48</text>
<text x="266.6" y="50.3">49</text>
<text x="16.6" y="57.9">2</text>
<text x="16.6" y="55.4">3</text>
<text x="18.9" y="59.2">1</text>
<text x="18.9" y="56.7">2</text>
<text x="18.9" y="54.1">3</text>
<text x="52.1" y="59.2">5</text>
<text x="52.1" y="56.7">6</text>
<text x="52.1" y="54.1">7</text>
<text x="54.5" y="57.9">5 GPIO21</text>
<text x="54.5" y="55.4">6 GPIO19</text>
<text x="122.6" y="54.1">INT</text>
<text x="138.7" y="54.1">VDD</text>
<text x="224.4" y="55.4">2</text>
<text x="224.4" y="57.9">3</text>
<text x="226.7" y="54.1">VDDA</text>
<text x="226.7" y="56.7">LNA_IN</text>
<text x="226.7" y="59.2">VDDA3P3</text>
<text x="254.9" y="56.7">CAP2_NC</text>
<text x="254.9" y="54.1">CAP1_NC</text>
<text x="259.1" y="59.2">VDDA</text>
<text x="266.6" y="57.9">46</text>
<text x="266.6" y="55.4">47</text>
<text x="16.6" y="60.5">1</text>
<text x="52.1" y="64.3">3</text>
<text x="52.1" y="61.7">4</text>
<text x="54.5" y="65.6">2 GPIO25</text>
<text x="54.5" y="63">3 GPIO23</text>
<text x="54.5" y="60.5">4 GPIO22</text>
<text x="224.4" y="60.5">4</text>
<text x="224.4" y="63">5</text>
<text x="224.4" y="65.6">6</text>
<text x="226.7" y="61.7">VDDA3P3</text>
<text x="226.7" y="64.3">SENSOR_VP</text>
<text x="252.2" y="64.3">XTAL_N_NC</text>
<text x="252.3" y="61.7">XTAL_P_NC</text>
<text x="266.6" y="65.6">43</text>
<text x="266.6" y="63">44</text>
<text x="266.6" y="60.5">45</text>
<text x="52.1" y="69.4">1</text>
<text x="52.1" y="66.8">2</text>
<text x="54.5" y="68.1">1 GPIO26</text>
<text x="224.4" y="68.1">7</text>
<text x="224.4" y="70.6">8</text>
<text x="226.7" y="66.8">SENSOR_CAPP</text>
<text x="226.7" y="69.4">SENSOR_CAPN</text>
<text x="226.7" y="71.9">SENSOR_VN</text>
<text x="257.9" y="71.9">U0TXD</text>
<text x="259.1" y="66.8">VDDA</text>
<text x="260.5" y="69.4">IO21</text>
<text x="266.6" y="70.6">41 CP_RX</text>
<text x="266.6" y="68.1">42 GPIO21</text>
<text x="223.1" y="75.7">10</text>
<text x="224.4" y="73.2">9</text>
<text x="226.7" y="74.4">EN</text>
<text x="226.7" y="77">IO34</text>
<text x="257.7" y="74.4">U0RXD</text>
<text x="260.5" y="77">IO22</text>
<text x="266.6" y="75.7">39 GPIO22</text>
<text x="266.6" y="73.2">40 CP_TX</text>
<text x="223.1" y="78.3">11</text>
<text x="223.1" y="80.8">12</text>
<text x="223.1" y="83.3">13</text>
<text x="226.7" y="79.5">IO35</text>
<text x="226.7" y="82.1">IO32</text>
<text x="250.4" y="82.1">VDD3P3_CPU</text>
<text x="260.5" y="79.5">IO19</text>
<text x="266.6" y="83.3">36 GPIO23</text>
<text x="266.6" y="80.8">37</text>
<text x="266.6" y="78.3">38 GPIO19</text>
<text x="115.2" y="87.1">1</text>
<text x="115.2" y="89.7">2</text>
<text x="117.5" y="88.4">DCD</text>
<text x="151.5" y="88.4">DTR</text>
<text x="157.4" y="89.7">27</text>
<text x="157.4" y="87.1">28</text>
<text x="223.1" y="85.9">14</text>
<text x="223.1" y="88.4">15</text>
<text x="226.7" y="84.6">IO33</text>
<text x="226.7" y="87.1">IO25</text>
<text x="226.7" y="89.7">IO26</text>
<text x="260.5" y="87.1">IO18</text>
<text x="260.5" y="84.6">IO23</text>
<text x="261.8" y="89.7">IO5</text>
<text x="266.6" y="88.4">34</text>
<text x="266.6" y="85.9">35 GPIO18</text>
<text x="32.8" y="94.5">13</text>
<text x="115.2" y="92.2">3</text>
<text x="115.2" y="94.8">4</text>
<text x="117.5" y="91">RI/CLK</text>
<text x="117.5" y="93.5">GND</text>
<text x="151.4" y="91">DSR</text>
<text x="151.7" y="93.5">TXD</text>
<text x="157.4" y="94.8">25</text>
<text x="157.4" y="92.2">26</text>
<text x="223.1" y="91">16</text>
<text x="223.1" y="93.5">17</text>
<text x="226.7" y="92.2">IO27</text>
<text x="226.7" y="94.8">IO14</text>
<text x="261" y="94.8">SD0</text>
<text x="261" y="92.2">SD1</text>
<text x="266.6" y="93.5">32 FLASH_SD3</text>
<text x="266.6" y="91">33 FLASH_SD1</text>
<text x="24.7" y="101.2">SDA</text>
<text x="24.8" y="98.7">VSS</text>
<text x="24.8" y="96.1">NC2</text>
<text x="32.8" y="99.6">11</text>
<text x="32.8" y="97">12</text>
<text x="115.2" y="97.3">5</text>
<text x="115.2" y="99.8">6</text>
<text x="117.5" y="96">D+</text>
<text x="117.5" y="98.6">D-</text>
<text x="117.5" y="101.1">VDD</text>
<text x="151.4" y="96">RXD</text>
<text x="151.7" y="101.1">CTS</text>
<text x="151.7" y="98.6">RTS</text>
<text x="157.4" y="99.8">23</text>
<text x="157.4" y="97.3">24</text>
<text x="223.1" y="96">18</text>
<text x="223.1" y="98.6">19</text>
<text x="223.1" y="101.1">20</text>
<text x="226.7" y="97.3">IO12</text>
<text x="226.7" y="99.8">VDD3P3_RTC</text>
<text x="260.2" y="99.8">CMD</text>
<text x="261" y="97.3">CLK</text>
<text x="266.6" y="101.1">29 GPIO10</text>
<text x="266.6" y="98.6">30 FLASH_SD2</text>
<text x="266.6" y="96">31 FLASH_CLK</text>
<text x="25" y="103.8">SCL</text>
<text x="26.1" y="106.3">DC</text>
<text x="32.8" y="107.2">8</text>
<text x="32.8" y="104.6">9</text>
<text x="32.8" y="102.1">10</text>
<text x="115.2" y="102.4">7</text>
<text x="115.2" y="104.9">8</text>
<text x="115.2" y="107.5">9</text>
<text x="117.5" y="103.7">VREGIN</text>
<text x="117.5" y="106.2">VBUS</text>
<text x="148.6" y="106.2">GPIO.5</text>
<text x="148.6" y="103.7">GPIO.4</text>
<text x="157.4" y="107.5">20</text>
<text x="157.4" y="104.9">21</text>
<text x="157.4" y="102.4">22</text>
<text x="223.1" y="103.7">21</text>
<text x="223.1" y="106.2">22</text>
<text x="226.7" y="102.4">IO13</text>
<text x="226.7" y="104.9">IO15</text>
<text x="226.7" y="107.5">IO2</text>
<text x="260.5" y="107.5">IO17</text>
<text x="261" y="104.9">SD2</text>
<text x="261" y="102.4">SD3</text>
<text x="266.6" y="106.2">27 FLASH_SD0</text>
<text x="266.6" y="103.7">28 GPIO9</text>
<text x="24.2" y="113.9">IREF</text>
<text x="24.7" y="108.8">RES</text>
<text x="26.3" y="111.4">CS</text>
<text x="32.8" y="112.3">6</text>
<text x="32.8" y="109.7">7</text>
<text x="113.9" y="110">10</text>
<text x="113.9" y="112.5">11</text>
<text x="117.5" y="108.7">RSTb</text>
<text x="117.5" y="111.3">NC</text>
<text x="117.5" y="113.8">SUSPENDb</text>
<text x="143.3" y="113.8">GPIO.1/RXT</text>
<text x="143.6" y="111.3">GPIO.0/TXT</text>
<text x="148.6" y="108.7">GPIO.6</text>
<text x="157.4" y="112.5">18</text>
<text x="157.4" y="110">19</text>
<text x="223.1" y="108.7">23</text>
<text x="223.1" y="111.3">24</text>
<text x="226.7" y="110">IO0</text>
<text x="226.7" y="112.5">IO4</text>
<text x="253.7" y="110">VDD_SDIO</text>
<text x="260.5" y="112.5">IO16</text>
<text x="266.6" y="111.3">25 FLASH_CS</text>
<text x="266.6" y="108.7">26</text>
<text x="24.6" y="119">VDD</text>
<text x="25.6" y="116.5">IM1</text>
<text x="32.8" y="119.9">3</text>
<text x="32.8" y="117.3">4</text>
<text x="32.8" y="114.8">5</text>
<text x="113.9" y="115.1">12</text>
<text x="113.9" y="117.6">13</text>
<text x="117.5" y="116.4">SUSPEND</text>
<text x="117.5" y="118.9">CHREN</text>
<text x="137.9" y="118.9">GPIO.3/WAKEUP</text>
<text x="140.9" y="116.4">GPIO.2/RS485</text>
<text x="157.4" y="117.6">16</text>
<text x="157.4" y="115.1">17</text>
<text x="19.2" y="121.5">VCCOMH</text>
<text x="24.8" y="124.1">VPP</text>
<text x="32.8" y="125">1</text>
<text x="32.8" y="122.4">2</text>
<text x="113.9" y="120.2">14</text>
<text x="117.5" y="121.4">CHR1</text>
<text x="150" y="121.4">CHR0</text>
<text x="151.7" y="124">EXP</text>
<text x="157.4" y="120.2">15</text>
<text x="157.4" y="122.7">29</text>
<text x="24.8" y="126.6">NC1</text>
<text x="148.3" y="137.9">1</text>
<text x="143.7" y="139">V+</text>
<text x="144.1" y="141.5">D-</text>
<text x="148.3" y="140.5">2</text>
<text x="148.3" y="143">3</text>
<text x="263.6" y="141.8">3</text>
<text x="263.6" y="139.2">1</text>
<text x="273" y="141.8">4</text>
<text x="273" y="139.2">2</text>
<text x="143.5" y="144">D+</text>
<text x="144.2" y="146.6">ID</text>
<text x="144.2" y="149.1">V-</text>
<text x="148.3" y="145.6">4</text>
<text x="148.3" y="148.1">5</text>
<text x="263.6" y="154.5">1</text>
<text x="273" y="154.5">2</text>
<text x="263.6" y="157">3</text>
<text x="273" y="157">4</text>
<text x="22.5" y="182.4">1</text>
<text x="22.5" y="184.9">2</text>
<text x="24.8" y="183.7">IN</text>
<text x="43.5" y="183.7">OUT</text>
<text x="49.4" y="182.4">5</text>
<text x="22.5" y="187.5">3</text>
<text x="24.8" y="186.2">GND</text>
<text x="24.8" y="188.7">ON/OFF</text>
<text x="39.1" y="188.7">BYPASS</text>
<text x="49.4" y="187.5">4</text>
</g>
<g font-size="2.2" fill="#00f">
<text x="151.4" y="24.7">MPU_SDA</text>
<text x="151.4" y="27.2">MPU_SCL</text>
<text x="206" y="55.2">ANT</text>
<text x="162.8" y="86.9">DTR</text>
<text x="98" y="94.5">USB-PWR-DP</text>
<text x="162.8" y="94.5">CP_RX</text>
<text x="98" y="97.1">USB-PWR-DM</text>
<text x="162.8" y="97.1">RTS</text>
<text x="93" y="130">EN</text>
<text x="126" y="135">DTR</text>
<text x="153.9" y="140.3">USB-PWR-DM</text>
<text x="153.9" y="142.8">USB-PWR-DP</text>
<text x="126" y="155.4">RTS</text>
<text x="93" y="160.4">GPIO0</text>
</g>
<g font-size="2.1" fill="#00f">
<text x="23.9" y="41.2">GPIO5</text>
<text x="23.9" y="38.7">GPIO2</text>
<text x="23.9" y="36.2">GPIO0</text>
<text x="23.9" y="43.8">GPIO12</text>
<text x="23.9" y="46.3">GPIO34</text>
<text x="23.9" y="53.9">GPIO38</text>
<text x="23.9" y="51.4">SENSOR_VN</text>
<text x="23.9" y="48.9">GPIO35</text>
<text x="23.9" y="59">SENSOR_VP</text>
<text x="23.9" y="56.5">GPIO37</text>
<text x="102.6" y="64.1">MPU_SCL</text>
<text x="102.6" y="61.6">MPU_SDA</text>
<text x="139.4" y="61.6">GPIO32</text>
<text x="139.4" y="64.1">GPIO33</text>
<text x="208" y="62.8">SENSOR_VP</text>
<text x="208" y="65.4">GPIO37</text>
<text x="208" y="67.9">GPIO38</text>
<text x="208" y="70.4">SENSOR_VN</text>
<text x="208" y="75.5">GPIO34</text>
<text x="208" y="73">EN</text>
<text x="207.8" y="83.1">GPIO33</text>
<text x="208" y="80.6">GPIO32</text>
<text x="208" y="78.1">GPIO35</text>
<text x="207.8" y="88.2">GPIO26</text>
<text x="207.8" y="85.7">GPIO25</text>
<text x="207.8" y="90.8">GPIO27</text>
<text x="207.8" y="95.8">GPIO12</text>
<text x="207.8" y="93.3">GPIO14</text>
<text x="46.7" y="99.7">OLED_SDA</text>
<text x="207.8" y="100.9">GPIO13</text>
<text x="46.7" y="102.2">OLED_SCL</text>
<text x="207.8" y="103.5">GPIO15</text>
<text x="207.9" y="106">GPIO2</text>
<text x="207.9" y="108.5">GPIO0</text>
<text x="6.1" y="142.8">OLED_SCL J7</text>
<text x="6.1" y="140.3">OLED_SDAJ6</text>
<text x="228.3" y="142.8">GPIO27</text>
<text x="247" y="139">EN</text>
<text x="279.1" y="154.3">GPIO13</text>
</g>
<text font-size="2.1" fill="#a00000" x="15" y="131.9">0.78&quot;OLED-12880</text>
</svg>
